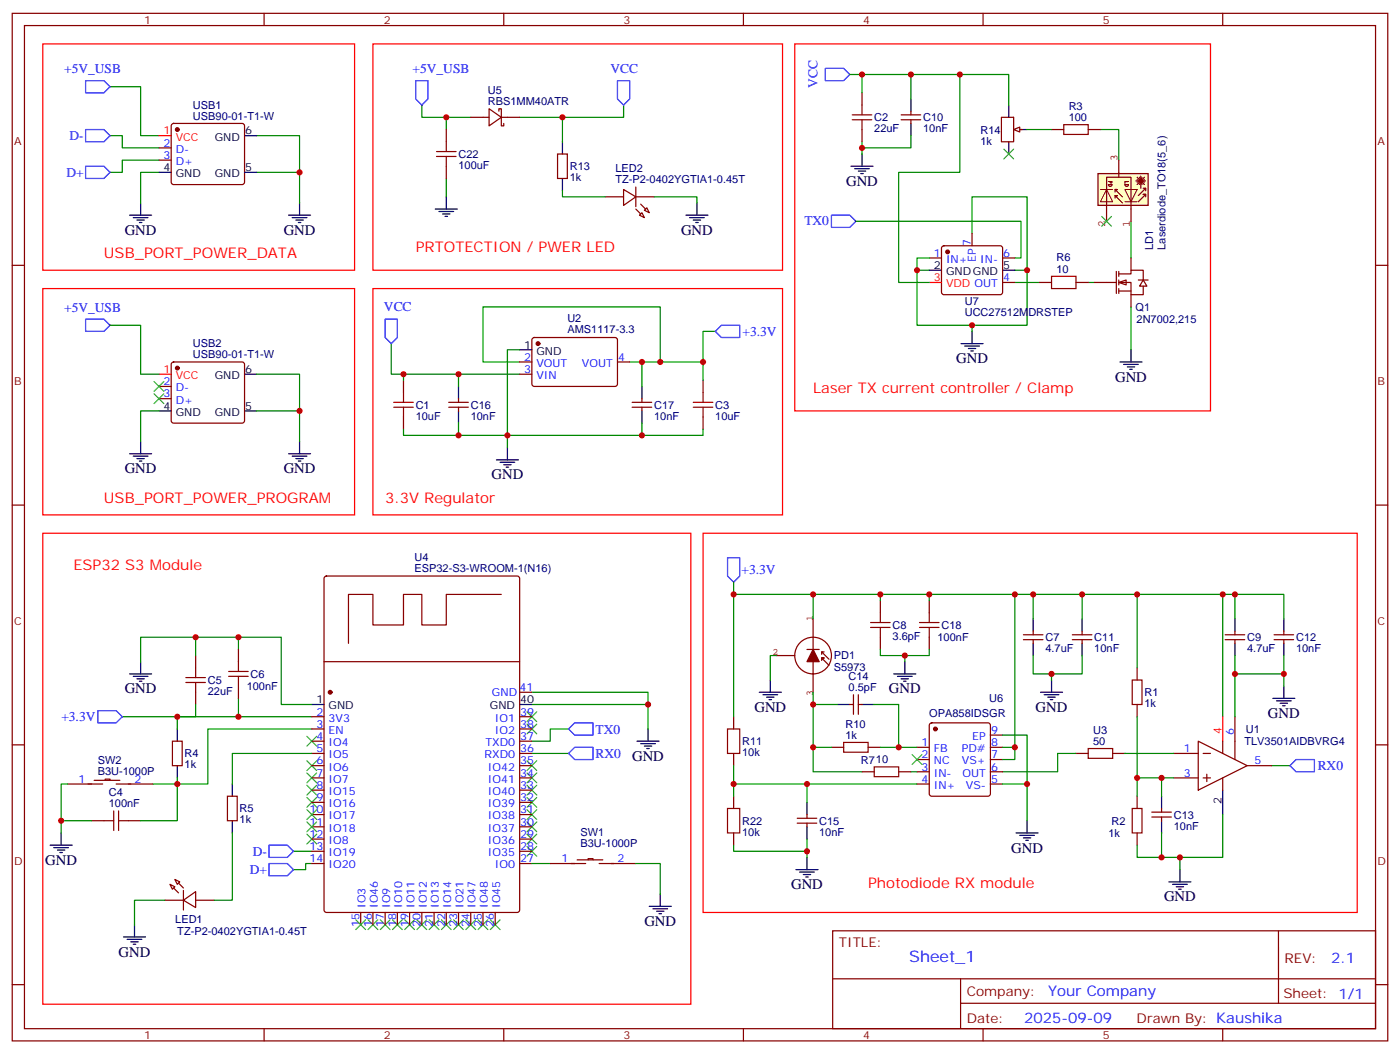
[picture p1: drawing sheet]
<svg xmlns="http://www.w3.org/2000/svg" width="404mm" height="304mm" viewBox="0 0 404 304" stroke-linecap="round" stroke-linejoin="round" font-family="sans-serif">
<g fill="none" stroke="#870000" stroke-width=".35">
<path d="M3.5 3.8h396.9v296.4h-396.9zM7.1 7.4h389.8v289.3h-389.8zM76.2 3.8v3.6M145.3 3.8v3.6M214.5 3.8v3.6M283.6 3.8v3.6M352.8 3.8v3.6M49.6 35.8l.5-.2h19.7l.5 .2 .3 .5v16.2l-.3 .5-.5 .2h-19.7l-.5-.2-.2-.5v-16.2zM128.8 37.4v3.5M45.9 42.7h3.5M45.9 46.2h3.5M128.8 47.9v3.6"/>
<path d="M3.5 76.5h3.6M268.1 74.4h3.5M271.9 71.1l.4-.2h16.3l.5 .2 .2 .5v12.7l-.3 .5-.4 .2h-16.3l-.5-.3-.2-.4v-12.7zM280.5 67.3v3.6M289.3 74.4h3.5M396.9 76.5h3.5M289.3 81.5h3.5M45.9 111.4h3.5M45.9 115h3.5M49.6 104.6l.5-.2h19.7l.5 .2 .3 .5v16.2l-.3 .5-.5 .2h-19.7l-.5-.2-.2-.5v-16.2zM3.5 145.7h3.6M396.9 145.7h3.5"/>
<path d="M3.5 214.8h3.6M396.9 214.8h3.5M240.2 268.4h156.7v28.3h-156.7zM368.9 268.5v20.8M3.5 284h3.6M76.2 296.7v3.5M145.3 296.7v3.5M214.5 296.7v3.5M240.3 282.3h156.4M277.2 289.3h119.5M277.2 282.3v14.1M283.6 296.7v3.5"/>
<path d="M352.8 296.7v3.5M396.9 284h3.5"/>
</g>
<g fill="none" stroke="#000" stroke-width=".35">
<path d="M70.6 39.1h3.5M40.6 58.5v3.6M45.9 49.7h3.5M70.6 49.7h3.5M86.4 58.5v3.6M128.8 56.8v3.5M201.1 58.5v3.6M245.5 47.9h6.4M246.6 48.6h4.2M247.6 49.4h2.2M248.4 50.1h.7M248.7 44.4v3.5"/>
<path d="M37.4 62.1h6.3M38.5 62.8h4.2M39.5 63.5h2.1M40.2 64.2h.7M83.3 62.1h6.3M84.3 62.8h4.2M85.4 63.5h2.1M86.1 64.2h.7M125.6 60.3h6.3M126.6 61h4.3M127.7 61.7h2.1M128.4 62.4h.7"/>
<path d="M197.9 62.1h6.4M199 62.8h4.2M200 63.5h2.1M200.7 64.2h.7M268.1 77.9h3.5M289.3 77.9h3.5M277.3 99.1h6.3M278.3 99.8h4.3M280.5 95.6v3.5M45.9 118.5h3.5M70.6 118.5h3.5M70.6 107.9h3.5"/>
<path d="M279.4 100.5h2.1M280.1 101.2h.7M323.1 104.4h6.4M324.2 105.1h4.2M325.3 105.8h2.1M326 106.5h.7M326.3 100.9v3.5M37.4 130.8h6.3M38.5 131.6h4.2M39.5 132.3h2.1M40.2 133h.7M40.6 127.3v3.5"/>
<path d="M83.3 130.8h6.3M84.3 131.6h4.2M85.4 132.3h2.1M86.1 133h.7M86.4 127.3v3.5M143.2 132.6h6.4M144.3 133.3h4.2M145.3 134h2.2M146 134.7h.8M146.4 129.1v3.5M37.4 194.3h6.3M38.5 195.1h4.2"/>
<path d="M39.5 195.8h2.1M40.2 196.5h.7M40.6 190.8v3.5M300.2 199.6h6.4M303.4 196.1v3.5M370.4 197.9v3.5M183.8 213.7h6.3M184.9 214.5h4.2M185.9 215.2h2.1M186.6 215.9h.7M187 210.2v3.5M301.3 200.3h4.2"/>
<path d="M302.3 201h2.1M303 201.8h.7M367.2 201.4h6.4M368.3 202.1h4.2M369.4 202.8h2.1M370.1 203.5h.7M296.3 236.7v3.5M14.5 243.7h6.3M15.5 244.4h4.3M16.6 245.1h2.1M17.3 245.9h.7M17.6 240.2v3.5"/>
<path d="M190.5 257.8v3.6M229.7 250.8h6.3M230.7 251.5h4.2M231.8 252.2h2.1M232.5 252.9h.7M232.8 247.3v3.5M293.2 240.2h6.3M294.2 240.9h4.2M295.3 241.6h2.1M296 242.3h.7M337.3 254.3h6.3M338.3 255h4.2"/>
<path d="M339.4 255.7h2.1M340.1 256.4h.7M340.4 250.8v3.5M35.6 270.2h6.4M36.7 270.9h4.2M37.7 271.6h2.2M38.5 272.3h.7M38.8 266.7v3.5M187.3 261.4h6.4M188.4 262.1h4.2M189.4 262.8h2.2M190.1 263.5h.8"/>
</g>
<g fill="none" stroke="#008700" stroke-width=".35">
<path d="M31.7 39.1h3.6v3.6h10.6M31.7 25h8.9v14.1h5.3M74.1 39.1h12.3v19.4M128.8 33.8v3.6M317.5 37.4h5.3v8.8M45.9 46.2h-10.6v3.5h-3.6M45.9 49.7h-5.3v8.8M74.1 49.7h12.3M128.8 51.5v5.3M268.1 77.9h-3.5v15.9h31.7v-15.9h-3.5M280.5 67.3v-10.5h15.8v21.1M326.3 63.8v10.6"/>
<path d="M31.7 93.8h8.9v14.1h5.3M280.5 93.8v1.8M292.8 81.5h7.1M314 81.5h1.7M45.9 118.5h-5.3v8.8M74.1 107.9h12.3v19.4M74.1 118.5h12.3"/>
</g>
<path d="M125.9 45.1h5.7M125.9 43.7h5.7M128.8 40.9v2.8M128.8 45.1v2.8" fill="none" stroke="#a10000" stroke-width=".35"/>
<path d="M24.7 92h5.3l1.7 1.8-1.7 1.8h-5.3z" fill="none" stroke="#00f" stroke-width=".35"/>
<g fill="#870000" stroke="#870000" stroke-width=".35">
<circle cx="51.2" cy="106.2" r=".53"/>
<circle cx="51.2" cy="37.4" r=".53"/>
<circle cx="273.4" cy="72.6" r=".53"/>
</g>
<path d="M45.9 39.1h3.5M268.1 81.5h3.5M45.9 107.9h3.5" fill="none" stroke="#f00" stroke-width=".35"/>
<g fill="#fff" stroke="#870000" stroke-width=".35">
<path d="M322.8 81.5l2.1-.7v1.4z"/>
<path d="M329.8 80.8l1.1 1.7h-2.1z"/>
</g>
<g fill="none" stroke="#870000" stroke-width=".35">
<path d="M288.9 33.8h3.6v7.1h-3.6zM293.2 37.4h1.7M322.1 78.3v6.3M322.8 79h3.5v-1.1h3.5v2.9M322.8 78.3v1.4M326.3 74.4v3.5M315.7 81.5h6.4M322.8 81.5h3.5v3.5h3.5v-2.5M322.8 83.9h3.5M322.8 80.8v1.4M322.8 83.2v1.4M326.3 85v3.5"/>
<path d="M328.4 80.8h2.9"/>
</g>
<path d="M291 30.3v3.5M292.8 37.4h3.5M291 40.9v3.5" fill="none" stroke="#000" stroke-width=".35"/>
<path d="M292.5 37.4l1.7-.7v1.4z" fill="#f0f0f0" stroke="#870000" stroke-width=".35"/>
<g fill="none" stroke="#a10000" stroke-width=".35">
<path d="M53.6 196.8h5.7M53.6 195.4h5.7M56.4 192.6v2.8M56.4 196.8v2.8M66 193.6h5.6M66 195.1h5.6M68.8 190.8v2.8M68.8 195.1v2.8M209.9 210.2h3.5v7.1h-3.5zM243.4 214.1h7.1v2.8h-7.1zM314 215.9h7v2.8h-7zM30 236.7h2.8"/>
<path d="M32.8 233.9v5.6M34.2 236.7h2.8M34.2 233.9v5.6M209.9 233.2h3.5v7h-3.5z"/>
</g>
<g fill="none" stroke="#870000" stroke-width=".35">
<path d="M260 34.5h5.6M260 33.1h5.6M262.8 32.1v1M262.8 34.5v1.1M160.9 44.4h2.8v7.1h-2.8zM174.6 56.8h5.3M183.4 56.8h5.3M129.5 117.4h5.6M129.5 116h5.6M132.3 115v1M132.3 117.4v1.1M182.4 117.4h5.6"/>
<path d="M182.4 116h5.6M185.2 115v1M185.2 117.4v1.1M56.4 189.1v3.5M56.4 199.6v3.6M68.8 187.3v3.5M68.8 197.9v3.5M295.3 184.5h5.6M295.3 183.1h5.6M298.1 182v1.1M298.1 184.5v1M309.4 184.5h5.6"/>
<path d="M309.4 183.1h5.6M312.2 182v1.1M312.2 184.5v1M353.5 184.5h5.6M353.5 183.1h5.6M356.3 182v1.1M356.3 184.5v1M367.6 184.5h5.6M367.6 183.1h5.6M370.4 182v1.1M370.4 184.5v1M49.7 213.7h2.9v7.1h-2.9z"/>
<path d="M211.7 206.7v3.5M211.7 217.3v3.5M239.9 215.5h3.5M250.5 215.5h3.5M310.4 217.3h3.6M321 217.3h3.6M26.5 236.7h3.5M37 236.7h3.6M211.7 229.6v3.6M230 237.4h5.7M230 236h5.7M232.8 234.9v1.1"/>
<path d="M232.8 237.4v1M332.3 234.2h5.7M332.3 235.6h5.7M335.1 233.2v1M335.1 235.6v1.1M211.7 240.2v3.5"/>
</g>
<g fill="none" stroke="#000" stroke-width=".35">
<path d="M262.8 28.5v3.6M262.8 35.6v3.5M162.3 40.9v3.5M162.3 51.5v3.5M132.3 111.4v3.6M132.3 118.5v3.5M185.2 111.4v3.6M185.2 118.5v3.5M298.1 178.5v3.5M312.2 178.5v3.5M356.3 178.5v3.5M370.4 178.5v3.5"/>
<path d="M298.1 185.5v3.6M312.2 185.5v3.6M356.3 185.5v3.6M370.4 185.5v3.6M51.2 210.2v3.5M51.2 220.8v3.5M232.8 231.4v3.5M232.8 238.4v3.6M335.1 229.6v3.6M335.1 236.7v3.5"/>
</g>
<path d="M68.8 183.8v3.5M68.8 201.4v5.3" fill="none" stroke="#008700" stroke-width=".35"/>
<g fill="#fff" stroke="#870000" stroke-width=".35">
<path d="M185.9 60.6l.7-.7 .7 1.4z"/>
<path d="M184.5 62.1l.7-.8 .7 1.5z"/>
</g>
<g fill="#870000" stroke="#870000" stroke-width=".35">
<path d="M184.9 58.9l1.4 1.4z"/>
<path d="M183.4 60.3l1.5 1.4z"/>
</g>
<path d="M183.4 53.9v5.7z" fill="#f00" stroke="#870000" stroke-width=".35"/>
<path d="M179.9 54.6l3.5 2.2-3.5 2.4z" fill="#fff" stroke="#870000" stroke-width=".35"/>
<path d="M113.6 117.4h5.6M113.6 116h5.6M116.4 113.2v2.8M116.4 117.4v2.9M200 117.4h5.7M200 116h5.7M202.8 113.2v2.8M202.8 117.4v2.9M326.7 196.1h2.8v7.1h-2.8zM326.7 233.2h2.8v7h-2.8z" fill="none" stroke="#a10000" stroke-width=".35"/>
<g fill="none" stroke="#870000" stroke-width=".35">
<path d="M153.7 97.5l.5-.2 23.5 .1 .5 .6-.1 13-.7 .4h-23.5l-.4-.7v-12.7zM116.4 109.7v3.5M149.9 104.4h3.6M149.9 107.9h3.6M178.2 104.4h3.5M202.8 109.7v3.5M116.4 120.3v3.5M202.8 120.3v3.5M93.7 166.3l.5-.2h55l.7 .5v95.8l-.4 .7h-55.3l-.7-.4v-95.9zM144.6 171.4h-15.8v8.8h-7.1v-8.8h-5.3v8.8h-8.8v-8.8h-7.1v14.1M93.5 190.8h56.4M149.9 199.6h3.6"/>
<path d="M328.1 192.6v3.5M90 206.7h3.5M90 210.2h3.5M90 213.7h3.5M90 217.3h3.5M149.9 206.7h3.6M149.9 210.2h3.6M149.9 213.7h3.6M149.9 217.3h3.6M245.2 203.2h1M246.2 200.3v5.7M247.6 200.3v5.7"/>
<path d="M247.6 203.2h1.1M264.6 215.5h3.5M264.6 219h3.5M268.3 208.7l.5-.2h16.2l.5 .2 .3 .5v19.7l-.3 .5-.5 .2h-16.2l-.5-.2-.2-.5v-19.7zM285.8 215.5h3.5M285.8 219h3.5M285.8 212h3.5M328.1 203.2v3.5M338.7 217.3h7M345.7 213.7l14.1 7.1-14.1 7.1zM347.1 217.3h2.1M352.8 213.7v3.6"/>
<path d="M356.3 206.7v12.3M90 220.8h3.5M90 224.3h3.5M90 227.9h3.5M90 231.4h3.5M90 234.9h3.5M90 238.4h3.5M149.9 220.8h3.6M149.9 224.3h3.6M149.9 227.9h3.6M149.9 231.4h3.6M149.9 234.9h3.6"/>
<path d="M149.9 238.4h3.6M264.6 222.6h3.5M264.6 226.1h3.5M285.8 222.6h3.5M285.8 226.1h3.5M328.1 229.6v3.6M338.7 224.3h7M347.1 224.3h2.1M348.2 223.3v2.1M352.8 224.3v3.6M359.8 220.8h7.1M90 242h3.5"/>
<path d="M90 245.5h3.5M90 249h3.5M149.9 242h3.6M149.9 245.5h3.6M149.9 249h3.6M328.1 240.2v3.5M104.1 263.1v3.6M107.6 263.1v3.6M111.1 263.1v3.6M114.7 263.1v3.6M118.2 263.1v3.6M121.7 263.1v3.6"/>
<path d="M125.2 263.1v3.6M128.8 263.1v3.6M132.3 263.1v3.6M135.8 263.1v3.6M139.3 263.1v3.6M142.9 263.1v3.6"/>
</g>
<path d="M149.9 100.9h3.6M90 203.2h3.5M149.9 203.2h3.6M241.7 203.2h3.5M248.7 203.2h3.5M352.8 227.9v7" fill="none" stroke="#000" stroke-width=".35"/>
<g fill="none" stroke="#008700" stroke-width=".35">
<path d="M121.7 30.3v3.5h14.1M179.9 30.3v3.5h-30M262.8 39.1v3.6h-14.1M162.3 55v1.8h12.3M188.7 56.8h12.4v1.7M248.7 40.9v3.5M112.9 99.1v8.8h37M206.4 95.6h-3.6v8.8h-21.1M326.3 88.5v12.4M116.4 107.9v1.8M132.3 107.9v3.5M149.9 104.4h-10.6v-15.9h51.2v15.9"/>
<path d="M149.9 100.9h-3.5v28.2M185.2 104.4v7M202.8 104.4v5.3M116.4 123.8v1.8h86.4v-1.8M211.7 171.4h141.1M234.6 171.4v7.1M292.8 171.4v47.6h-3.5M298.1 171.4v7.1M328.1 171.4v21.2M356.3 171.4v7.1M370.4 178.5v-7.1h-17.6v35.3M40.6 190.8v-7h40.5v19.4h8.9"/>
<path d="M56.4 183.8v5.3M153.5 199.6h33.5v10.6M298.1 189.1v5.2h14.1v-5.2M356.3 189.1v17.6M370.4 189.1v5.2h-14.1M370.4 194.3v3.6M35.3 206.7h54.7M56.4 203.2v3.5h-5.2v3.5M90 210.2h-30v15.9h-8.8v-1.8M153.5 203.2h33.5M153.5 217.3h10.5M164 210.2h-5.3v3.5h-5.2"/>
<path d="M234.6 203.2h7.1M234.6 215.5h5.3M252.2 203.2h7.1v12.3M254 215.5h10.6M289.3 212h7v14.1M289.3 215.5h3.5M310.4 217.3h-5.2v5.3h-15.9M328.1 206.7v22.9M232.8 226.1v5.3M264.6 226.1h-52.9v3.5M289.3 226.1h7v10.6M366.9 220.8h5.3"/>
<path d="M84.7 245.5h5.3M90 249h-1.8v1.8h-3.5M153.5 249h5.2"/>
</g>
<g fill="#870000" stroke="#870000" stroke-width=".35">
<circle cx="155.2" cy="99.1" r=".53"/>
<circle cx="95.2" cy="199.6" r=".53"/>
<circle cx="269.9" cy="210.2" r=".53"/>
</g>
<g fill="none" stroke="#3c3" stroke-width=".35">
<path d="M88.5 219.4l2.9 2.8M88.5 212.3l2.9 2.9M91.4 219.4l-2.9 2.8M91.4 212.3l-2.9 2.9M152 219.4l2.9 2.8M152 208.8l2.9 2.8M152 205.3l2.9 2.8M154.9 219.4l-2.9 2.8M154.9 208.8l-2.9 2.8M154.9 205.3l-2.9 2.8M263.2 217.6l2.8 2.9M266 217.6l-2.8 2.9"/>
<path d="M88.5 230l2.9 2.8M88.5 226.4l2.9 2.9M88.5 222.9l2.9 2.8M91.4 230l-2.9 2.8M91.4 226.4l-2.9 2.9M91.4 222.9l-2.9 2.8M152 237l2.9 2.9M152 233.5l2.9 2.8M152 230l2.9 2.8M152 226.4l2.9 2.9M152 222.9l2.9 2.8M154.9 237l-2.9 2.9"/>
<path d="M154.9 233.5l-2.9 2.8M154.9 226.4l-2.9 2.9M154.9 222.9l-2.9 2.8M154.9 230l-2.9 2.8M88.5 240.6l2.9 2.8M91.4 240.6l-2.9 2.8M152 244.1l2.9 2.8M152 240.6l2.9 2.8M154.9 244.1l-2.9 2.8M154.9 240.6l-2.9 2.8M106.2 265.3l2.8 2.8M109 265.3l-2.8 2.8"/>
<path d="M109.7 265.3l2.8 2.8M112.5 265.3l-2.8 2.8M113.2 265.3l2.9 2.8M116.1 265.3l-2.9 2.8M116.8 265.3l2.8 2.8M119.6 265.3l-2.8 2.8M120.3 265.3l2.8 2.8M123.1 265.3l-2.8 2.8M123.8 265.3l2.8 2.8M126.6 265.3l-2.8 2.8M127.4 265.3l2.8 2.8M130.2 265.3l-2.8 2.8"/>
<path d="M130.9 265.3l2.8 2.8M133.7 265.3l-2.8 2.8M134.4 265.3l2.8 2.8M137.2 265.3l-2.8 2.8M137.9 265.3l2.9 2.8M140.8 265.3l-2.9 2.8M141.5 265.3l2.8 2.8M144.3 265.3l-2.8 2.8"/>
</g>
<g fill="none" stroke="#00f" stroke-width=".35">
<path d="M238.1 19.7h5.3l1.8 1.8-1.8 1.7h-5.3zM24.7 37.4h5.3l1.7 1.7-1.7 1.8h-5.3zM24.7 23.2h5.3l1.7 1.8-1.7 1.8h-5.3zM119.9 23.2h3.6v5.3l-1.8 1.8-1.8-1.8zM178.2 23.2h3.5v5.3l-1.8 1.8-1.7-1.8zM24.7 47.9h5.3l1.7 1.8-1.7 1.8h-5.3zM239.9 62.1h5.3l1.7 1.7-1.7 1.8h-5.3zM111.1 92h3.6v5.3l-1.8 1.8-1.8-1.8zM206.4 95.6l1.7-1.8h5.3v3.5h-5.3zM209.9 160.8h3.5v5.3l-1.7 1.8-1.8-1.8zM28.2 204.9h5.3l1.8 1.8-1.8 1.8h-5.3zM164 217.3l1.8-1.8h5.3v3.5h-5.3z"/>
<path d="M164 210.2l1.8-1.7h5.3v3.5h-5.3zM373.9 219h5.3v3.6h-5.3l-1.7-1.8zM77.6 249h5.3l1.8 1.8-1.8 1.8h-5.3zM77.6 243.7h5.3l1.8 1.8-1.8 1.8h-5.3z"/>
</g>
<path d="M12.3 12.7h90v65.2h-90zM107.6 12.7h118.2v65.2h-118.2zM229.3 12.7h119.9v105.8h-119.9zM12.3 83.2h90v65.3h-90zM107.6 83.2h118.2v65.3h-118.2zM12.3 153.8h187v135.8h-187zM202.8 153.8h188.8v109.3h-188.8zM352.8 206.7v7" fill="none" stroke="#f00" stroke-width=".35"/>
<g fill="#850000" stroke="#850000" stroke-width=".35">
<path d="M234.6 187.3l1.8 3.5h-3.6z"/>
<circle cx="322.8" cy="51.1" r=".35"/>
</g>
<g fill="none" stroke="#850000" stroke-width=".35">
<path d="M234.6 178.5v8.8M224 189.1h5.3M232.8 187.3h3.6M234.6 190.8v8.8M237.1 190.5v-.7h.7h-.7l2.1 2.1M237.1 188v.7M237.8 188h-.7l2.1 2.1"/>
<circle cx="234.6" cy="189.1" r="5.3"/>
</g>
<path d="M316.8 50.1h14.5v9.1h-14.5z" fill="#ffffc2" stroke="#850000" stroke-width=".35"/>
<path d="M317.5 54.6h3.5M319.3 54.6l1.7 3.6h-3.5zM324.6 54.6h3.5l-1.8 3.6zM324.6 58.2h3.5" fill="none" stroke="#850000" stroke-width=".29"/>
<g fill="none" stroke="#850000" stroke-width=".35">
<path d="M319.8 53.2h1.1a.53 .53 0 0 1-.6 .6 .53 .53 0 0 1-.5-.6zM319.8 52.4h1.1M320.3 52.5l.3 .3 .2-.3M321.7 57.1v-.7h.7h-.7l2.1 2.1M321.7 54.6v.8M322.4 54.6h-.7l2.1 2.2M322.8 46.2v4.9M324.6 53.2h1a.53 .53 0 0 1-.5 .6 .53 .53 0 0 1-.5-.6zM325.6 52.4h-1v.5M327.7 52.2h2.9M328.1 51.1l2.1 2.1M328.1 51.8l2.1 .7"/>
<path d="M328.8 51.1l.7 2.1M329.1 50.8v3.5M329.5 51.1l-.7 2.1M329.8 54.3h.8l-2.2 2.1M330.2 51.1l-2.1 2.1M330.2 51.8l-2.1 .7M330.6 56.8v-.7h-.8h.8l-2.2 2.1M330.6 54.3v.7M319.3 63.8v-12.7h7v12.7"/>
</g>
<g fill="none" stroke="#3c3" stroke-width=".35">
<path d="M289.6 43l2.9 2.8M292.5 43l-2.9 2.8M317.9 62.4l2.8 2.8M320.7 62.4l-2.8 2.8M44.4 110l2.9 2.9M44.4 113.6l2.9 2.8M47.3 110l-2.9 2.9M47.3 113.6l-2.9 2.8M88.5 233.5l2.9 2.8M88.5 237l2.9 2.9M91.4 233.5l-2.9 2.8M91.4 237l-2.9 2.9"/>
<path d="M102.7 265.3l2.8 2.8M105.5 265.3l-2.8 2.8"/>
</g>
<g fill="none" stroke="#008700" stroke-width=".35">
<path d="M162.3 33.8v7.1M245.2 21.5h45.8v8.8M296.3 37.4h7.1M132.3 122v3.6M185.2 122v3.6M211.7 167.9v38.8M254 171.4v1.8M268.1 171.4v1.8M312.2 171.4v7.1M224 189.1h-1.8v7M234.6 199.6v23h14.1M254 187.3v1.8h14.1v-1.8"/>
<path d="M261.1 189.1v1.7M303.4 194.3v1.8M90 217.3h-23v8.8M324.6 217.3h14.1M19.4 226.1h-1.8v14.1M44.1 226.1h7.1v10.6h-10.6M211.7 220.8v5.3M262.8 222.6h1.8M328.1 224.3h7v5.3M335.1 224.3h3.6M352.8 234.9v12.4h-12.4M183.4 249h7.1v8.8"/>
<path d="M232.8 242v3.5h-21.1v-1.8M232.8 245.5v1.8M335.1 240.2v7.1h-7v-3.6M335.1 247.3h5.3v3.5"/>
</g>
<g fill="none" stroke="#870000" stroke-width=".35">
<path d="M135.8 33.8h5.3M141.1 31.4l3.5 2.4-3.5 2.5zM143.9 32.1v-.7h.7v4.9h.7v-.7M144.6 33.8h5.3M248.7 26.8v3.5M248.7 37.4v3.5M303.4 37.4h3.5M314 37.4h3.5M299.9 81.5h3.5M310.4 81.5h3.6M254 173.2v3.5M268.1 173.2v3.5"/>
<path d="M254 183.8v3.5M268.1 183.8v3.5M19.4 226.1h10.2M27.2 225h7.4M30.3 225v-.3h1.4v.3M33.5 226.1h10.6M65.6 229.6h2.8v7.1h-2.8zM248.7 222.6h3.5M259.3 222.6h3.5M47.6 259.6h5.3M56.4 259.6h5.3M158.7 249h10.3"/>
<path d="M166.5 248h7.4M169.7 248v-.4h1.4v.4M172.9 249h10.5"/>
</g>
<g fill="none" stroke="#a10000" stroke-width=".35">
<path d="M245.9 34.5h5.6M245.9 33.1h5.6M248.7 30.3v2.8M248.7 34.5v2.9M306.9 35.9h7.1v2.9h-7.1zM303.4 79.7h7v3.5h-7zM251.2 179.5h5.6M254 176.7v2.8M265.3 179.5h5.6M268.1 176.7v2.8M251.2 180.9h5.6M254 180.9v2.9"/>
<path d="M265.3 180.9h5.6M268.1 180.9v2.9M252.2 221.2h7.1v2.8h-7.1z"/>
</g>
<path d="M219.1 199.6h6.3M222.2 196.1v3.5M257.9 194.3h6.3M258.9 195.1h4.3M260 195.8h2.1M260.7 196.5h.7M261.1 190.8v3.5M220.1 200.3h4.3M221.2 201h2.1M221.9 201.8h.7M67 226.1v3.5M67 236.7v3.5" fill="none" stroke="#000" stroke-width=".35"/>
<g fill="#fff" stroke="#870000" stroke-width=".35">
<path d="M49 255l1.4 .7-.7 .7z"/>
<path d="M50.4 253.6l1.5 .7-.7 .7z"/>
</g>
<g fill="#870000" stroke="#870000" stroke-width=".35">
<path d="M50.1 256.1l1.4 1.4z"/>
<path d="M51.5 254.7l1.4 1.4z"/>
</g>
<path d="M52.9 256.8v5.6z" fill="#f00" stroke="#870000" stroke-width=".35"/>
<path d="M52.9 259.6l3.5-2.5v4.6z" fill="#fff" stroke="#870000" stroke-width=".35"/>
<path d="M248.7 21.5v5.3M262.8 21.5v7M276.9 21.5v28.2h-17.6v31.8h8.8M246.9 63.8h47.7v10.6h-1.8M268.1 74.4h-3.5v3.5M17.6 236.7h8.9M47.6 259.6h-8.8v7.1M67 240.2v19.4h-5.3" fill="none" stroke="#008700" stroke-width=".35"/>
<g fill="#c00">
<circle cx="86.4" cy="49.7" r=".88"/>
<circle cx="128.8" cy="33.8" r=".88"/>
<circle cx="162.3" cy="33.8" r=".88"/>
<circle cx="86.4" cy="118.5" r=".88"/>
<circle cx="280.5" cy="93.8" r=".88"/>
<circle cx="296.3" cy="77.9" r=".88"/>
<circle cx="68.8" cy="206.7" r=".88"/>
<circle cx="68.8" cy="183.8" r=".88"/>
<circle cx="234.6" cy="215.5" r=".88"/>
<circle cx="234.6" cy="203.2" r=".88"/>
<circle cx="190.5" cy="104.4" r=".88"/>
<circle cx="185.2" cy="104.4" r=".88"/>
<circle cx="202.8" cy="104.4" r=".88"/>
<circle cx="132.3" cy="107.9" r=".88"/>
<circle cx="116.4" cy="107.9" r=".88"/>
<circle cx="132.3" cy="125.6" r=".88"/>
<circle cx="146.4" cy="125.6" r=".88"/>
<circle cx="356.3" cy="171.4" r=".88"/>
<circle cx="187" cy="203.2" r=".88"/>
<circle cx="51.2" cy="206.7" r=".88"/>
<circle cx="56.4" cy="183.8" r=".88"/>
<circle cx="356.3" cy="194.3" r=".88"/>
<circle cx="328.1" cy="171.4" r=".88"/>
<circle cx="232.8" cy="226.1" r=".88"/>
<circle cx="259.3" cy="215.5" r=".88"/>
<circle cx="296.3" cy="226.1" r=".88"/>
<circle cx="292.8" cy="215.5" r=".88"/>
<circle cx="185.2" cy="125.6" r=".88"/>
<circle cx="370.4" cy="194.3" r=".88"/>
<circle cx="303.4" cy="194.3" r=".88"/>
<circle cx="335.1" cy="224.3" r=".88"/>
<circle cx="211.7" cy="226.1" r=".88"/>
<circle cx="298.1" cy="171.4" r=".88"/>
<circle cx="234.6" cy="171.4" r=".88"/>
<circle cx="292.8" cy="171.4" r=".88"/>
<circle cx="312.2" cy="171.4" r=".88"/>
<circle cx="328.1" cy="224.3" r=".88"/>
<circle cx="254" cy="171.4" r=".88"/>
<circle cx="268.1" cy="171.4" r=".88"/>
<circle cx="261.1" cy="189.1" r=".88"/>
<circle cx="232.8" cy="245.5" r=".88"/>
<circle cx="352.8" cy="171.4" r=".88"/>
<circle cx="211.7" cy="171.4" r=".88"/>
<circle cx="340.4" cy="247.3" r=".88"/>
<circle cx="335.1" cy="247.3" r=".88"/>
<circle cx="51.2" cy="226.1" r=".88"/>
<circle cx="17.6" cy="236.7" r=".88"/>
<circle cx="264.6" cy="77.9" r=".88"/>
<circle cx="248.7" cy="42.7" r=".88"/>
<circle cx="248.7" cy="21.5" r=".88"/>
<circle cx="262.8" cy="21.5" r=".88"/>
<circle cx="276.9" cy="21.5" r=".88"/>
</g>
<text font-size="4.6" fill="#00f" x="262.3" y="277.5">Sheet_1</text>
<g font-size="4.2">
<text x="244.1" y="53.6">GND</text>
<text x="36" y="67.7">GND</text>
<text x="81.8" y="67.7">GND</text>
<text x="196.5" y="67.7">GND</text>
<text x="275.9" y="104.7">GND</text>
<text x="321.7" y="110">GND</text>
<text x="36" y="136.5">GND</text>
<text x="81.8" y="136.5">GND</text>
<text x="141.8" y="138.3">GND</text>
<text x="36" y="200">GND</text>
<text x="256.5" y="200">GND</text>
<text x="217.7" y="205.3">GND</text>
<text x="298.8" y="205.3">GND</text>
<text x="365.8" y="207">GND</text>
<text x="182.4" y="219.4">GND</text>
<text x="291.7" y="245.9">GND</text>
<text x="13.1" y="249.4">GND</text>
<text x="228.2" y="256.4">GND</text>
<text x="335.8" y="260">GND</text>
<text x="185.9" y="267">GND</text>
<text x="34.2" y="275.8">GND</text>
</g>
<g font-size="4.2" fill="#f00">
<text x="30" y="74.4">USB_PORT_POWER_DATA</text>
<text x="119.9" y="72.6">PRTOTECTION / PWER LED</text>
<text x="234.6" y="113.2">Laser TX current controller / Clamp</text>
<text x="30" y="145">USB_PORT_POWER_PROGRAM</text>
<text x="111.1" y="145">3.3V Regulator</text>
<text x="21.2" y="164.4">ESP32 S3 Module</text>
<text x="250.5" y="256.1">Photodiode RX module</text>
</g>
<g font-size="4.2" fill="#00f">
<text x="384" y="277.7">2.1</text>
<text x="302.4" y="287.3">Your Company</text>
<text x="295.5" y="295.1">2025-09-09</text>
</g>
<g font-size="3.9" fill="#00f">
<text x="18.5" y="21">+5V_USB</text>
<text x="119" y="21">+5V_USB</text>
<text x="176.1" y="21">VCC</text>
<text x="235.8" y="25.3" transform="rotate(-90 235.8 25.3)">VCC</text>
<text x="20" y="40.4">D-</text>
<text x="19.1" y="50.9">D+</text>
<text x="232.1" y="65">TX0</text>
<text x="18.5" y="89.8">+5V_USB</text>
<text x="110.8" y="89.8">VCC</text>
<text x="214.2" y="97">+3.3V</text>
<text x="214" y="165.7">+3.3V</text>
<text x="17.7" y="207.9">+3.3V</text>
<text x="171.8" y="211.5">TX0</text>
<text x="171.8" y="218.6">RX0</text>
<text x="380.2" y="222.2">RX0</text>
<text x="72.9" y="246.7">D-</text>
<text x="72.1" y="252">D+</text>
</g>
<g font-size="3.9" fill="#800">
<text x="242" y="273">TITLE:</text>
<text x="370.6" y="277.7">REV:</text>
<text x="278.9" y="287.2">Company:</text>
<text x="370.3" y="287.8">Sheet: 1/1</text>
<text x="278.9" y="294.9">Date:</text>
<text x="327.9" y="295">Drawn By: Kaushika</text>
</g>
<g font-size="3.2" fill="#800">
<text x="41.6" y="6.8">1</text>
<text x="110.8" y="6.8">2</text>
<text x="179.9" y="6.8">3</text>
<text x="249.1" y="6.8">4</text>
<text x="318.2" y="6.8">5</text>
<text x="4.1" y="41.9">A</text>
<text x="397.4" y="41.9">A</text>
<text x="4.1" y="111.1">B</text>
<text x="397.4" y="111.1">B</text>
<text x="4.1" y="180.2">C</text>
<text x="397.4" y="180.2">C</text>
<text x="4.1" y="249.4">D</text>
<text x="397.4" y="249.4">D</text>
<text x="41.6" y="299.6">1</text>
<text x="110.8" y="299.6">2</text>
<text x="179.9" y="299.6">3</text>
<text x="249.1" y="299.6">4</text>
<text x="318.2" y="299.6">5</text>
</g>
<g font-size="3.2" fill="#000080">
<text x="140.8" y="27.1">U5</text>
<text x="55.7" y="34.5">USB90-01-T1-W</text>
<text x="55.7" y="31.4">USB1</text>
<text x="140.8" y="30.3">RBS1MM40ATR</text>
<text x="252.2" y="35">C2</text>
<text x="266.3" y="35">C10</text>
<text x="308.3" y="34.9">100</text>
<text x="308.3" y="31.7">R3</text>
<text x="252.2" y="38.2">22uF</text>
<text x="266.3" y="38.2">10nF</text>
<text x="282.9" y="41.7">1k</text>
<text x="282.9" y="38.5">R14</text>
<text x="132.3" y="45.6">C22</text>
<text x="132.3" y="48.7">100uF</text>
<text x="164.4" y="52.3">1k</text>
<text x="164.4" y="49.1">R13</text>
<text x="177.6" y="52.9">TZ-P2-0402YGTIA1-0.45T</text>
<text x="177.6" y="49.7">LED2</text>
<text x="336.3" y="72" transform="rotate(-90 336.3 72)">Laserdiode_TO18(5_6)</text>
<text x="304.8" y="75.4">R6</text>
<text x="332.8" y="72.1" transform="rotate(-90 332.8 72.1)">LD1</text>
<text x="304.8" y="78.6">10</text>
<text x="278.4" y="88">U7</text>
<text x="327.6" y="89.7">Q1</text>
<text x="163.7" y="93">U2</text>
<text x="278.4" y="91.2">UCC27512MDRSTEP</text>
<text x="327.9" y="93.2">2N7002,215</text>
<text x="55.7" y="100.2">USB2</text>
<text x="163.7" y="96.1">AMS1117-3.3</text>
<text x="55.7" y="103.3">USB90-01-T1-W</text>
<text x="119.9" y="117.9">C1</text>
<text x="135.8" y="117.9">C16</text>
<text x="188.7" y="117.9">C17</text>
<text x="206.4" y="117.9">C3</text>
<text x="119.9" y="121.1">10uF</text>
<text x="135.8" y="121.1">10nF</text>
<text x="188.7" y="121.1">10nF</text>
<text x="206.4" y="121.1">10uF</text>
<text x="119.6" y="161.9">U4</text>
<text x="119.6" y="165.1">ESP32-S3-WROOM-1(N16)</text>
<text x="257.5" y="184.6">3.6pF</text>
<text x="257.5" y="181.4">C8</text>
<text x="270.5" y="184.9">100nF</text>
<text x="271.6" y="181.4">C18</text>
<text x="301.6" y="184.9">C7</text>
<text x="315.7" y="184.9">C11</text>
<text x="359.8" y="184.9">C9</text>
<text x="373.9" y="184.9">C12</text>
<text x="240.6" y="190.2">PD1</text>
<text x="301.6" y="188.1">4.7uF</text>
<text x="315.7" y="188.1">10nF</text>
<text x="359.8" y="188.1">4.7uF</text>
<text x="373.9" y="188.1">10nF</text>
<text x="60" y="197.3">C5</text>
<text x="72.3" y="195.5">C6</text>
<text x="240.6" y="193.4">S5973</text>
<text x="244.8" y="196.1">C14</text>
<text x="60" y="200.4">22uF</text>
<text x="71.2" y="199">100nF</text>
<text x="244.8" y="199.3">0.5pF</text>
<text x="285.4" y="202.5">U6</text>
<text x="330.2" y="203.9">1k</text>
<text x="330.2" y="200.8">R1</text>
<text x="243.9" y="209.9">R10</text>
<text x="268.1" y="206.7">OPA858IDSGR</text>
<text x="214.1" y="214.9">R11</text>
<text x="243.9" y="213">1k</text>
<text x="315.4" y="214.8">50</text>
<text x="315.4" y="211.6">U3</text>
<text x="359.1" y="214.9">TLV3501AIDBVRG4</text>
<text x="359.5" y="211.4">U1</text>
<text x="28.2" y="220.5">SW2</text>
<text x="53.3" y="221.6">1k</text>
<text x="53.3" y="218.4">R4</text>
<text x="214.1" y="218.1">10k</text>
<text x="248.4" y="220.2">R710</text>
<text x="28.2" y="223.6">B3U-1000P</text>
<text x="31.4" y="232.8">100nF</text>
<text x="31.4" y="229.6">C4</text>
<text x="69.1" y="237.5">1k</text>
<text x="69.1" y="234.3">R5</text>
<text x="214.1" y="237.8">R22</text>
<text x="236.4" y="237.8">C15</text>
<text x="320.7" y="237.8">R2</text>
<text x="338.7" y="239.3">10nF</text>
<text x="338.7" y="236">C13</text>
<text x="167.5" y="244.4">B3U-1000P</text>
<text x="167.5" y="241.1">SW1</text>
<text x="214.1" y="241">10k</text>
<text x="236.4" y="241">10nF</text>
<text x="319.8" y="241.3">1k</text>
<text x="50.6" y="266">LED1</text>
<text x="51.2" y="269.6">TZ-P2-0402YGTIA1-0.45T</text>
</g>
<g font-size="3.2" fill="#f00">
<text x="47.2" y="38.8">1</text>
<text x="50.7" y="40.5">VCC</text>
<text x="269.4" y="81.1">3</text>
<text x="272.9" y="82.9">VDD OUT</text>
<text x="47.2" y="107.6">1</text>
<text x="50.7" y="109.3">VCC</text>
<text x="352.4" y="211.6" transform="rotate(-90 352.4 211.6)">4</text>
</g>
<g font-size="3.2">
<text x="62" y="40.5">GND</text>
<text x="70.7" y="38.8">6</text>
<text x="47.2" y="49.4">4</text>
<text x="50.7" y="51.1">GND</text>
<text x="62" y="51.1">GND</text>
<text x="70.7" y="49.4">5</text>
<text x="269.4" y="77.6">2</text>
<text x="289.5" y="77.6">5</text>
<text x="272.9" y="79.3">GNDGND</text>
<text x="151.3" y="100.5">1</text>
<text x="70.7" y="107.6">6</text>
<text x="154.8" y="102.3">GND</text>
<text x="62" y="109.3">GND</text>
<text x="47.2" y="118.1">4</text>
<text x="50.7" y="119.9">GND</text>
<text x="62" y="119.9">GND</text>
<text x="70.7" y="118.1">5</text>
<text x="91.3" y="202.8">1</text>
<text x="150.1" y="202.8">40</text>
<text x="94.8" y="204.6">GND</text>
<text x="141.3" y="204.6">GND</text>
<text x="352.4" y="232" transform="rotate(-90 352.4 232)">2</text>
</g>
<g font-size="3.2" fill="#00f">
<text x="47.2" y="42.3">2</text>
<text x="47.2" y="45.8">3</text>
<text x="50.7" y="44.1">D-</text>
<text x="50.7" y="47.6">D+</text>
<text x="280.1" y="70.9" transform="rotate(-90 280.1 70.9)">7</text>
<text x="269.4" y="74">1</text>
<text x="272.9" y="75.8">IN+</text>
<text x="281.5" y="75.5" transform="rotate(-90 281.5 75.5)">EP</text>
<text x="282.8" y="75.8">IN-</text>
<text x="289.5" y="74">6</text>
<text x="289.5" y="81.1">4</text>
<text x="151.3" y="104">2</text>
<text x="151.3" y="107.6">3</text>
<text x="154.8" y="105.8">VOUT</text>
<text x="167.9" y="105.8">VOUT</text>
<text x="178.3" y="104">4</text>
<text x="47.2" y="111.1">2</text>
<text x="50.7" y="112.9">D-</text>
<text x="154.8" y="109.3">VIN</text>
<text x="47.2" y="114.6">3</text>
<text x="50.7" y="116.4">D+</text>
<text x="141.9" y="200.7">GND</text>
<text x="149.9" y="199.3">41</text>
<text x="91.3" y="206.3">2</text>
<text x="91.3" y="209.9">3</text>
<text x="94.8" y="208.1">3V3</text>
<text x="142.8" y="208.1">IO1</text>
<text x="150.1" y="209.9">38</text>
<text x="150.1" y="206.3">39</text>
<text x="91.3" y="213.4">4</text>
<text x="94.8" y="211.6">EN</text>
<text x="94.8" y="215.2">IO4</text>
<text x="140" y="215.2">TXD0</text>
<text x="142.8" y="211.6">IO2</text>
<text x="150.1" y="213.4">37</text>
<text x="265.9" y="215.2">1</text>
<text x="280.5" y="213.4">EP</text>
<text x="285.9" y="215.2">8</text>
<text x="285.9" y="211.6">9</text>
<text x="356" y="212" transform="rotate(-90 356 212)">6</text>
<text x="91.3" y="216.9">5</text>
<text x="91.3" y="220.5">6</text>
<text x="94.8" y="218.7">IO5</text>
<text x="139.8" y="218.7">RXD0</text>
<text x="150.1" y="220.5">35</text>
<text x="150.1" y="216.9">36</text>
<text x="265.9" y="218.7">2</text>
<text x="269.4" y="216.9">FB</text>
<text x="269.4" y="220.5">NC</text>
<text x="277.5" y="216.9">PD#</text>
<text x="277.5" y="220.5">VS+</text>
<text x="285.9" y="218.7">7</text>
<text x="341.6" y="216.9">1</text>
<text x="361.9" y="220.5">5</text>
<text x="22.7" y="225.7">1</text>
<text x="38.8" y="225.7">2</text>
<text x="91.3" y="224">7</text>
<text x="91.3" y="227.5">8</text>
<text x="94.8" y="222.2">IO6</text>
<text x="94.8" y="225.7">IO7</text>
<text x="140.8" y="225.7">IO41</text>
<text x="140.8" y="222.2">IO42</text>
<text x="150.1" y="227.5">33</text>
<text x="150.1" y="224">34</text>
<text x="265.9" y="222.2">3</text>
<text x="265.9" y="225.7">4</text>
<text x="269.4" y="224">IN-</text>
<text x="269.4" y="227.5">IN+</text>
<text x="277.7" y="224">OUT</text>
<text x="278.7" y="227.5">VS-</text>
<text x="285.9" y="225.7">5</text>
<text x="285.9" y="222.2">6</text>
<text x="341.6" y="224">3</text>
<text x="91.3" y="231">9</text>
<text x="94.8" y="229.3">IO15</text>
<text x="94.8" y="232.8">IO16</text>
<text x="140.8" y="232.8">IO39</text>
<text x="140.8" y="229.3">IO40</text>
<text x="150.1" y="231">32</text>
<text x="89.3" y="234.6">10</text>
<text x="89.3" y="238.1">11</text>
<text x="94.8" y="236.3">IO17</text>
<text x="94.8" y="239.9">IO18</text>
<text x="140.8" y="239.9">IO37</text>
<text x="140.8" y="236.3">IO38</text>
<text x="150.1" y="238.1">30</text>
<text x="150.1" y="234.6">31</text>
<text x="89.3" y="241.6">12</text>
<text x="89.3" y="245.1">13</text>
<text x="94.8" y="243.4">IO8</text>
<text x="140.8" y="243.4">IO36</text>
<text x="150.1" y="245.1">28</text>
<text x="150.1" y="241.6">29</text>
<text x="89.3" y="248.7">14</text>
<text x="94.8" y="246.9">IO19</text>
<text x="94.8" y="250.4">IO20</text>
<text x="140.8" y="246.9">IO35</text>
<text x="142.8" y="250.4">IO0</text>
<text x="150.1" y="248.7">27</text>
<text x="162" y="248.7">1</text>
<text x="178.2" y="248.7">2</text>
<text x="105.5" y="261.8" transform="rotate(-90 105.5 261.8)">IO3</text>
<text x="109" y="261.8" transform="rotate(-90 109 261.8)">IO46</text>
<text x="112.5" y="261.8" transform="rotate(-90 112.5 261.8)">IO9</text>
<text x="116.1" y="261.8" transform="rotate(-90 116.1 261.8)">IO10</text>
<text x="119.6" y="261.8" transform="rotate(-90 119.6 261.8)">IO11</text>
<text x="123.1" y="261.8" transform="rotate(-90 123.1 261.8)">IO12</text>
<text x="126.6" y="261.8" transform="rotate(-90 126.6 261.8)">IO13</text>
<text x="130.2" y="261.8" transform="rotate(-90 130.2 261.8)">IO14</text>
<text x="133.7" y="261.8" transform="rotate(-90 133.7 261.8)">IO21</text>
<text x="137.2" y="261.8" transform="rotate(-90 137.2 261.8)">IO47</text>
<text x="140.8" y="261.8" transform="rotate(-90 140.8 261.8)">IO48</text>
<text x="144.3" y="261.8" transform="rotate(-90 144.3 261.8)">IO45</text>
<text x="103.7" y="267.3" transform="rotate(-90 103.7 267.3)">15</text>
<text x="107.2" y="267.3" transform="rotate(-90 107.2 267.3)">16</text>
<text x="110.8" y="267.3" transform="rotate(-90 110.8 267.3)">17</text>
<text x="114.3" y="267.3" transform="rotate(-90 114.3 267.3)">18</text>
<text x="117.8" y="267.3" transform="rotate(-90 117.8 267.3)">19</text>
<text x="121.4" y="267.3" transform="rotate(-90 121.4 267.3)">20</text>
<text x="124.9" y="267.3" transform="rotate(-90 124.9 267.3)">21</text>
<text x="128.4" y="267.3" transform="rotate(-90 128.4 267.3)">22</text>
<text x="131.9" y="267.3" transform="rotate(-90 131.9 267.3)">23</text>
<text x="135.5" y="267.3" transform="rotate(-90 135.5 267.3)">24</text>
<text x="139" y="267.3" transform="rotate(-90 139 267.3)">25</text>
<text x="142.5" y="267.3" transform="rotate(-90 142.5 267.3)">26</text>
</g>
<g font-size="3.2" fill="#840000">
<text x="322.4" y="46.5" transform="rotate(-90 322.4 46.5)">3</text>
<text x="318.9" y="65.4" transform="rotate(-90 318.9 65.4)">2</text>
<text x="326" y="65.4" transform="rotate(-90 326 65.4)">1</text>
</g>
<g font-size="2.8" fill="#840000">
<text x="234.6" y="179" transform="rotate(-90 234.6 179)">1</text>
<text x="222.8" y="189">2</text>
<text x="234.6" y="200.8" transform="rotate(-90 234.6 200.8)">3</text>
</g>
</svg>
